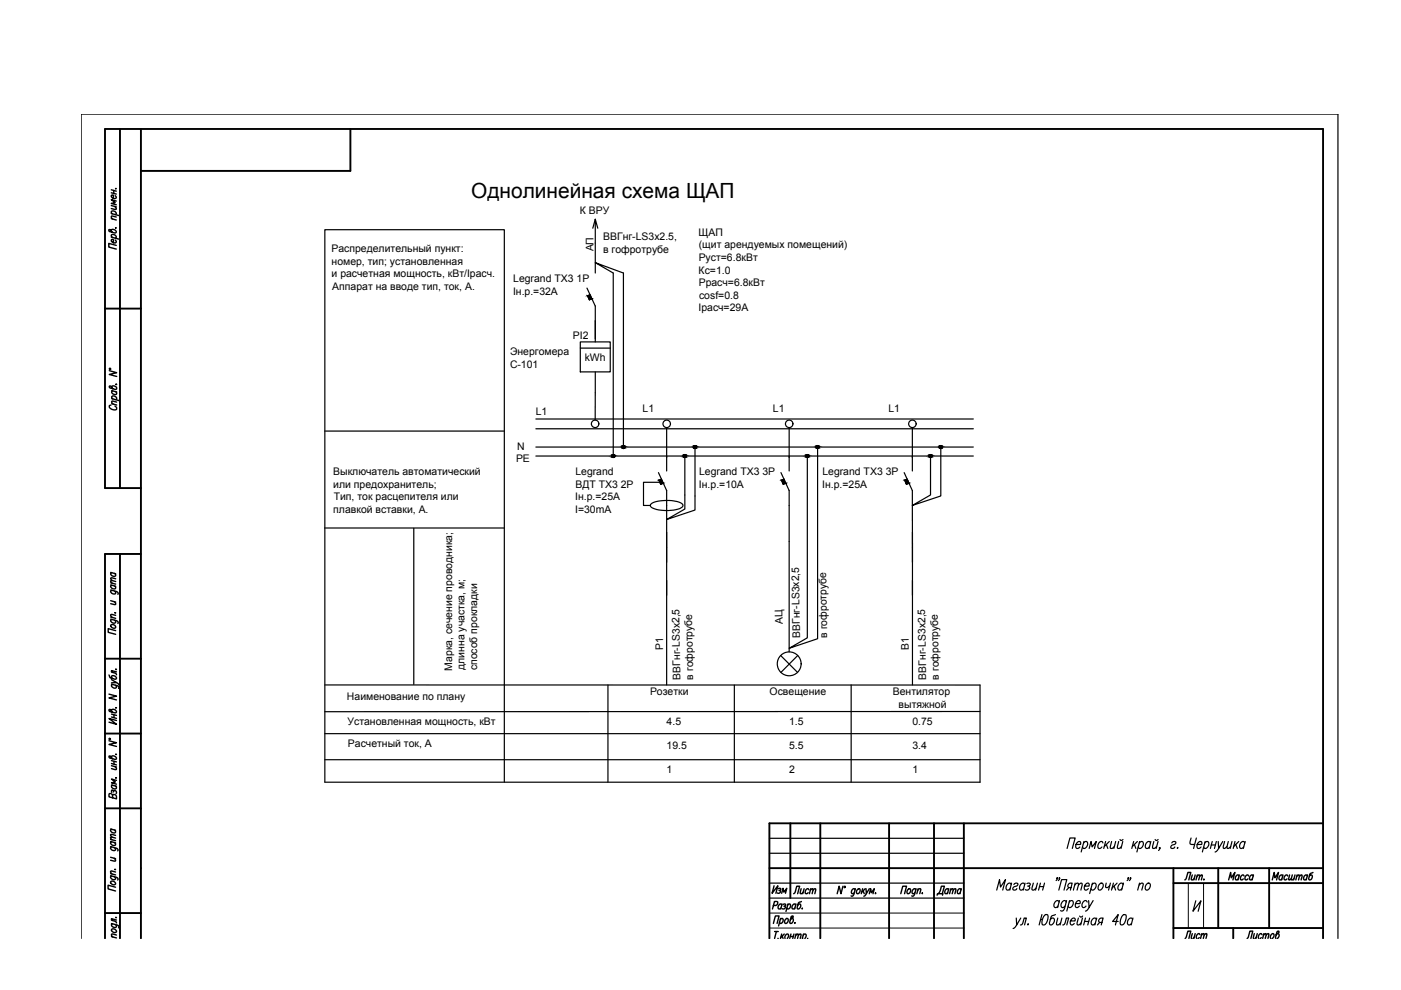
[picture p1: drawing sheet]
<svg xmlns="http://www.w3.org/2000/svg" width="297mm" height="210mm" viewBox="0 0 297 210" stroke-linecap="round" stroke-linejoin="round" font-family="sans-serif">
<!-- layer: 0 -->
<g fill="none" stroke="#000" stroke-width=".25">
<path d="M126.2 46.5l-.5 1.9M126.7 48.4l-.5-1.9v11.4M123 72.5h6.4v6.3h-6.4zM123 73.8h6.4M124.5 61.1l1.7 3.8v7.6M125.1 62.5l-.5 .2 .4 .9 .5-.3M126.2 78.8v10.3M68.9 91.4h38M113.6 88.8h92.8M113.6 90.9h92.8M113.6 94.8h92.8M113.6 96.7h92.8"/>
<path d="M132.2 94.8v-36.9l-6-2.2 3.8 2.2v38.8M141.3 90.7v9.2M147.4 95.1v13l-6.1 2.1 3.9-2.3v-10.9M167.3 90.7v9.2M173.3 95.1v40.3l-6 2.1 3.9-2.3v-38.2M193.4 90.7v9.2M199.5 95.1v10.1l-6.1 2 3.9-2.3v-7.9M68.8 112h38.1M87.7 112v33.1M138 106.8a7.9 7.9 0 0 1 6.6 0l.2 .5a4.3 4.3 0 0 1-3.6 .9 4.7 4.7 0 0 1-3.3-.9zM139.6 100.2l1.7 3.8v15.2M139.9 102.3h-3.5v4.9h1.5"/>
<path d="M140.2 101.6l-.5 .2 .4 .9 .5-.3M141.3 116v29.2M165.6 100.2l1.7 3.8v34.2M166.2 101.6l-.5 .2 .4 .9 .5-.3M191.7 100.2l1.7 3.8 .1 41.2M192.4 101.6l-.6 .2 .4 .9 .5-.3M193.5 112.9v6.3M141.3 123v3.2M165.5 139l3.6 3.6M169.1 139l-3.5 3.6M193.5 123v3.2M68.9 145.2h138.9v20.6h-138.9v-117.1h38v117.1"/>
<path d="M68.9 155.6h138.9M128.9 145.2v20.6M155.7 145.2v20.7M180.5 145.2v20.6M207.8 150.9h-138.9M68.9 161.1h138.9M163.1 177.7h41.3M226.2 179.9l.6-2.2h1.2l-.7 2.2M228.1 179h1v-.5a.82 .82 0 0 0-.9 .4 .82 .82 0 0 0 .1 1h.3l.4-.3M229.7 178.7l.7-.3a.9 .9 0 0 1-.7 1.5l-.2-.3M229.8 178.4l-.6 2.2M230.9 179.9l.4-1.5 .3 1.2 .8-1.2-.4 1.5"/>
<path d="M233.8 178.7v-.2a.81 .81 0 0 0-1 .4 .81 .81 0 0 0 .2 1l.6-.3M234.4 178.4l-.4 1.5M234.6 179l.3 .9M235.2 178.4l-1.1 1.1M235.7 178.4l-.3 1.4 .4 .1 .5-.4M236.6 178.4l-.5 1.5M237.2 178.4l-.3 1.4 .4 .1 .5-.4M237.5 178l.2 .2 .4-.2M238.1 178.4l-.4 1.5M240.4 178.4l-.4 1.5M240.5 179l.3 .9M241.1 178.4l-1 1.1"/>
<path d="M241.5 178.7l.7-.3a.9 .9 0 0 1-.7 1.5l-.2-.3M241.6 178.4l-.6 2.2M243.9 178.7l-.1-.2a.84 .84 0 0 0-.9 .3 .84 .84 0 0 0 0 1l.4 .1 .4-.3M244 178.4l-.4 1.5M244.6 178.4l-.2 1.4 .3 .1 .5-.4M244.9 178l.2 .2 .4-.2M245.5 178.4l-.4 1.5M245.9 179.8h-.1h.1l-.3 .5M248.4 178.7a.56 .56 0 0 1 .9-.2l-.1 .4-.8 .4-.2 .5a.56 .56 0 0 0 .9-.2M249.6 179.8l.1-.1-.1 .2zM252.5 177.7l-.2 1.1 .3 .2h.7M253.7 177.7l-.6 2.2"/>
<path d="M253.8 179h1v-.5a.82 .82 0 0 0-.9 .4 .82 .82 0 0 0 .1 1h.2l.4-.3M255.4 178.7l.7-.3a.9 .9 0 0 1-.7 1.5l-.2-.3M255.5 178.4l-.6 2.2M256.8 179.2h.9M257 178.4l-.4 1.5M257.9 178.4l-.4 1.5M258.3 178.4l.1 1.5 .8-1.5M258.4 179.9l-.5 .6-.3 .1M259.6 178.4l-.3 1.4 .3 .1 .6-.4M260.4 178.4l-.3 1.4 .3 .1 .5-.4M261.2 178.4l-.4 1.5M261.8 178.4l-.3 1.5"/>
<path d="M262 179l.3 .9M262.7 178.4l-1.1 1.1M263.9 178.7l-.1-.2a.83 .83 0 0 0-.9 .3 .83 .83 0 0 0 0 1l.4 .1 .4-.3M264 178.4l-.4 1.5M163.1 190.4h41.3M163.1 187.2h41.3M163.1 180.9h41.3M211.3 188.7l.6-2.2 .2 1.6 1.1-1.6-.6 2.2M214.4 187.6l-.1-.3a.84 .84 0 0 0-.9 .4 .84 .84 0 0 0 0 .9l.4 .1 .4-.3M214.5 187.2l-.4 1.5M215 187.6a.56 .56 0 0 1 .8-.3l-.1 .5-.8 .3-.2 .5a.56 .56 0 0 0 .9-.2M215.5 194.6l.1 1.5 .8-1.5"/>
<path d="M215.6 196.1l-.5 .6-.3 .2M216.3 196.1l.4-.1 .4-1.4h.5l-.4 1.5M217.2 187.6l-.1-.3a.84 .84 0 0 0-.8 .4 .84 .84 0 0 0 0 .9l.3 .1 .4-.3M217.3 187.2l-.3 1.5M217.7 187.3h.7a.42 .42 0 0 1-.5 .6M217.9 196h.2zM218.1 187.9l.2 .4-.2 .3h-.7M219.1 187.2l-.3 1.4 .4 .1 .5-.4M220 187.2l-.4 1.5M220.4 188h.9M220.6 187.2l-.4 1.5M220.6 194.9h.4"/>
<path d="M220.9 193.9l-.6 2.2M221.5 187.2l-.4 1.5M221.5 194l.5-.1a1.75 1.75 0 0 1-.6 2.2h-.3a1.79 1.79 0 0 1 .4-2.1zM223.8 193.9l-.8 .3-.2 .2-.3 1.3 .1 .3a.83 .83 0 0 0 .8-.3 .83 .83 0 0 0 0-.9l-.3-.2-.4 .3M224.2 186.2h-.2h.2l-.3 .5M224.3 194.6l-.3 1.4 .4 .1 .5-.4M224.5 188.7l.6-2.2h1.1l-.6 2.2M224.6 191.3l-.2-.2a.84 .84 0 0 0-.8 .3 .84 .84 0 0 0 0 .9l.3 .1 .4-.3M224.6 190.9l-.4 1.5M224.7 186.2h-.2l.1-.1v.3l-.2 .3M225.1 194.6l-.3 1.5M225.3 196.1l.4-.1 .4-1.4h.5l-.4 1.5"/>
<path d="M226.1 191.3l-.2-.2a.82 .82 0 0 0-.9 .3 .82 .82 0 0 0 .2 1l.6-.3M226.1 190.9l-.4 1.7a.64 .64 0 0 1-.7 .6l-.1-.1M226.6 188.2l-.5 .5M226.7 191.3l.6-.4a.9 .9 0 0 1-.6 1.5l-.2-.3M226.8 190.9l-.6 2.3M227 195.3h.9v-.5a.8 .8 0 0 0-.9 .3 .8 .8 0 0 0 .1 1l.7-.3M227.1 188.2h-.5l-.2-.4 .3-.5 .6-.1-.4 1.5M227.9 187.7l.5-.5 .3 .1-.3 1.4M228 187.2l-.4 1.5M228 191.6h1v-.5a.81 .81 0 0 0-.9 .3 .81 .81 0 0 0 .1 1l.6-.3M228.6 194.6l-.2 1.4 .3 .1 .5-.4M228.7 187.7l.5-.5 .2 .1-.2 1.4"/>
<path d="M228.9 194.2l.2 .2 .4-.2M229.5 194.6l-.4 1.5M229.9 187.9h1v-.6a.81 .81 0 0 0-.9 .4 .81 .81 0 0 0 .1 1l.7-.3M229.9 195.4h.9M230.1 194.6l-.3 1.5M230.5 191.3l-.1-.2a.82 .82 0 0 0-.9 .3 .82 .82 0 0 0 .1 1l.7-.3M230.8 190.9l.1 1.5 .9-1.5M230.9 192.4l-.5 .7-.3 .1M231 194.6l-.4 1.5M231.5 187.6l.7-.4a.9 .9 0 0 1-.7 1.5l-.2-.3M231.6 187.2l-.6 2.3M232.4 194.9l-.1-.1a.82 .82 0 0 0-.8 .3 .82 .82 0 0 0 0 .9l.3 .1 .4-.3"/>
<path d="M232.5 194.6l-.4 1.5M233 187.6l.7-.4a.9 .9 0 0 1-.7 1.5 .74 .74 0 0 1 0-1.1zM233.1 195.6l-.4 .5M233.6 195.6h-.5l-.2-.4 .5-.6h.5l-.4 1.5M234.5 187.2l-.1 .9 .1 .1 .5-.1 .3-.3M235.4 187.2l-.4 1.5M236.1 187.2l-.4 1.5M236.2 187.9l.3 .8M236.8 187.2l-1 1.1M237.1 195.4h-1.2l1.2-1.5-.6 2.2M238.1 194l.4-.1a.92 .92 0 0 1 .1 1.3l-.4 .8-.4 .1a.94 .94 0 0 1-.2-1.3zM238.1 187.6l-.1-.3a.84 .84 0 0 0-.9 .4 .84 .84 0 0 0 0 .9l.4 .1 .4-.3"/>
<path d="M238.2 187.2l-.4 1.5M239.3 186.2h-.2h.2l-.3 .5M239.7 186.2h-.1l.1-.1-.2 .6M240.1 194.9l-.1-.1a.82 .82 0 0 0-.9 .3 .82 .82 0 0 0 .2 1h.2l.4-.3M240.2 194.6l-.4 1.5M241.5 187.7l.5-.5 .4 .1-.3 1.4M241.6 187.2l-.4 1.5M243 187.6l.7-.4a.9 .9 0 0 1-.7 1.5 .74 .74 0 0 1 0-1.1zM253.5 191l-.6 2.2 1.7-2.2-.6 2.2"/>
<circle cx="126.2" cy="89.9" r=".79"/>
<circle cx="130" cy="96.7" r=".31"/>
<circle cx="132.2" cy="94.8" r=".31"/>
<circle cx="141.4" cy="89.9" r=".79"/>
<circle cx="145.2" cy="96.7" r=".31"/>
<circle cx="147.4" cy="94.8" r=".31"/>
<circle cx="167.3" cy="89.9" r=".79"/>
<circle cx="171.2" cy="96.7" r=".31"/>
<circle cx="173.3" cy="94.8" r=".31"/>
<circle cx="193.4" cy="89.9" r=".79"/>
<circle cx="197.3" cy="96.7" r=".31"/>
<circle cx="199.5" cy="94.8" r=".31"/>
<circle cx="167.3" cy="140.7" r="2.53"/>
</g>
<g fill="#000" stroke="#000" stroke-width=".21">
<path d="M124.6 62.7h.6l.3 .6zM124.6 62.7l.5-.2 .1 .2zM129.9 97h.2zM145.1 97h.2zM171.1 97h.2zM139.7 101.8h.6l.3 .6zM139.7 101.8l.5-.2 .1 .2zM165.7 101.8h.6l.3 .6zM165.7 101.8l.5-.2 .1 .2zM191.8 101.8h.7l.2 .6zM191.8 101.8l.5-.2 .2 .2z"/>
<path d="M124.6 62.7l.2 .6h.7zM124.8 63.3h.7l-.5 .3z"/>
<path d="M130 96.4h.1zM129.9 96.4h.2z"/>
<path d="M129.9 96.4h.2zM129.9 96.4h.2z"/>
<path d="M129.9 96.4h.3zM129.8 96.4h.4z"/>
<path d="M129.9 97h.2zM129.9 97h.2z"/>
<path d="M129.8 96.4l.5 .1zM129.8 96.4l.5 .1z"/>
<path d="M129.8 96.9h.4zM129.8 96.9l.3 .1z"/>
<path d="M129.8 96.5h.5zM129.7 96.5h.6z"/>
<path d="M129.8 96.9h.5zM129.8 96.9h.4z"/>
<path d="M129.7 96.5l.6 .1zM129.7 96.5l.6 .1z"/>
<path d="M129.7 96.9h.6zM129.7 96.9h.6z"/>
<path d="M129.7 96.6h.6zM129.7 96.6h.6z"/>
<path d="M129.7 96.8h.6zM129.7 96.8l.6 .1z"/>
<path d="M129.7 96.6l.6 .1zM129.7 96.6l.6 .1z"/>
<path d="M129.7 96.7l.6 .1zM129.7 96.7l.6 .1z"/>
<path d="M129.7 96.8h.6zM129.7 96.8h.6z"/>
<path d="M132.2 94.5h.1zM132.1 94.5h.2z"/>
<path d="M132.1 94.5h.2zM132.1 94.5h.2z"/>
<path d="M132.1 95.1h.2zM132.1 95.1h.1z"/>
<path d="M132.1 94.5h.3zM132 94.5h.4z"/>
<path d="M132.1 95.1h.2zM132.1 95.1h.2z"/>
<path d="M132 94.5l.4 .1zM132 94.5l.4 .1z"/>
<path d="M132 95h.4zM132 95l.3 .1z"/>
<path d="M131.9 94.6h.6zM131.9 94.6h.6z"/>
<path d="M131.9 95h.5zM131.9 95h.5z"/>
<path d="M131.9 94.6l.6 .1zM131.9 94.6l.6 .1z"/>
<path d="M131.9 95h.6zM131.9 95h.5z"/>
<path d="M131.9 94.7h.6zM131.9 94.7h.6z"/>
<path d="M131.9 94.9h.6zM131.9 94.9l.6 .1z"/>
<path d="M131.9 94.7l.6 .1zM131.9 94.7l.6 .1z"/>
<path d="M131.9 94.8h.6zM131.9 94.8h.6z"/>
<path d="M131.9 94.8h.6zM131.9 94.8l.6 .1z"/>
<path d="M145.2 96.4h.1zM145.1 96.4h.2z"/>
<path d="M145.1 96.4h.2zM145 96.4h.3z"/>
<path d="M145 96.4h.4zM145 96.4h.4z"/>
<path d="M145 97h.3zM145 97h.3z"/>
<path d="M145 96.4l.4 .1zM145 96.5h.4z"/>
<path d="M145 96.9h.4zM145 96.9l.3 .1z"/>
<path d="M145 96.5h.5zM145 96.5h.5z"/>
<path d="M145 96.9h.4zM145 96.9h.4z"/>
<path d="M144.9 96.5l.6 .1zM144.9 96.5l.6 .1z"/>
<path d="M144.9 96.9h.6zM144.9 96.9h.5z"/>
<path d="M144.9 96.6h.6zM144.9 96.6h.6z"/>
<path d="M144.9 96.8h.6zM144.9 96.8l.6 .1z"/>
<path d="M144.9 96.6l.6 .1zM144.9 96.6l.6 .1z"/>
<path d="M144.9 96.7l.6 .1zM144.9 96.7l.6 .1z"/>
<path d="M144.9 96.8h.6zM144.9 96.8h.6z"/>
<path d="M147.3 94.5h.1zM147.3 94.5h.1z"/>
<path d="M147.3 94.5h.2zM147.2 94.5h.3z"/>
<path d="M147.3 95.1h.1zM147.3 95.1h.1z"/>
<path d="M147.2 94.5h.3zM147.2 94.5h.3z"/>
<path d="M147.2 95.1h.3zM147.2 95.1h.2z"/>
<path d="M147.2 94.5l.4 .1zM147.2 94.5l.4 .1z"/>
<path d="M147.2 95h.3zM147.2 95l.3 .1z"/>
<path d="M147.1 94.6h.5zM147.1 94.6h.5z"/>
<path d="M147.1 95h.5zM147.1 95h.4z"/>
<path d="M147.1 94.6l.6 .1zM147.1 94.6l.6 .1z"/>
<path d="M147.1 95h.5zM147.1 95h.5z"/>
<path d="M147.1 94.7h.6zM147.1 94.7h.6z"/>
<path d="M147.1 94.9h.6zM147.1 94.9l.5 .1z"/>
<path d="M147.1 94.7l.6 .1zM147.1 94.7l.6 .1z"/>
<path d="M147 94.8h.7zM147 94.8h.7z"/>
<path d="M147.1 94.8h.6zM147.1 94.8l.6 .1z"/>
<path d="M171.1 96.4h.2zM171.1 96.4h.2z"/>
<path d="M171.1 96.4h.2zM171 96.4h.3z"/>
<path d="M171 96.4h.4zM171 96.4h.4z"/>
<path d="M171 97h.3zM171 97h.3z"/>
<path d="M171 96.4l.4 .1zM171 96.4l.4 .1z"/>
<path d="M171 96.9h.4zM171 96.9l.3 .1z"/>
<path d="M170.9 96.5h.5zM170.9 96.5h.5z"/>
<path d="M170.9 96.9h.5zM170.9 96.9h.5z"/>
<path d="M170.9 96.5l.6 .1zM170.9 96.5l.6 .1z"/>
<path d="M170.9 96.9h.5zM170.9 96.9h.5z"/>
<path d="M170.9 96.6h.6zM170.9 96.6h.6z"/>
<path d="M170.9 96.8h.6zM170.9 96.8l.5 .1z"/>
<path d="M170.9 96.6l.6 .1zM170.9 96.6l.6 .1z"/>
<path d="M170.9 96.7l.6 .1zM170.9 96.7l.6 .1z"/>
<path d="M170.9 96.8h.6zM170.9 96.8h.6z"/>
<path d="M173.3 94.5h.1zM173.2 94.5h.2z"/>
<path d="M173.2 94.5h.3zM173.2 94.5h.3z"/>
<path d="M173.2 95.1h.2zM173.2 95.1h.2z"/>
<path d="M173.2 94.5h.3zM173.1 94.5h.4z"/>
<path d="M173.2 95.1h.3zM173.2 95.1h.2z"/>
<path d="M173.1 94.5l.5 .1zM173.1 94.5l.5 .1z"/>
<path d="M173.1 95h.4zM173.1 95l.4 .1z"/>
<path d="M173.1 94.6h.5zM173.1 94.6h.5z"/>
<path d="M173.1 95h.5zM173.1 95h.4z"/>
<path d="M173.1 94.6l.5 .1zM173.1 94.6l.5 .1z"/>
<path d="M173.1 95h.5zM173.1 95h.5z"/>
<path d="M173 94.7h.6zM173 94.7h.6z"/>
<path d="M173 94.9h.6zM173 94.9l.6 .1z"/>
<path d="M173 94.7l.6 .1zM173 94.7l.6 .1z"/>
<path d="M173 94.8h.6zM173 94.8h.6z"/>
<path d="M173 94.8h.6zM173 94.8l.6 .1z"/>
<path d="M197.3 96.4h.1zM197.2 96.4h.2z"/>
<path d="M197.2 96.4h.2zM197.1 96.4h.3z"/>
<path d="M197.2 97h.2zM197.2 97h.1z"/>
<path d="M197.1 96.4h.4zM197.1 96.4h.4z"/>
<path d="M197.1 97h.3zM197.1 97h.3z"/>
<path d="M197.1 96.4l.4 .1zM197.1 96.5h.4z"/>
<path d="M197.1 96.9h.4zM197.1 96.9l.3 .1z"/>
<path d="M197.1 96.5h.5zM197.1 96.5h.5z"/>
<path d="M197.1 96.9h.4zM197.1 96.9h.4z"/>
<path d="M197 96.5l.6 .1zM197 96.5l.6 .1z"/>
<path d="M197 96.9h.6zM197 96.9h.5z"/>
<path d="M197 96.6h.6zM197 96.6h.6z"/>
<path d="M197 96.8h.6zM197 96.8l.6 .1z"/>
<path d="M197 96.6l.6 .1zM197 96.6l.6 .1z"/>
<path d="M197 96.7l.6 .1zM197 96.7l.6 .1z"/>
<path d="M197 96.8h.6zM197 96.8h.6z"/>
<path d="M199.4 94.5h.2zM199.4 94.5h.2z"/>
<path d="M199.4 94.5h.2zM199.3 94.5h.3z"/>
<path d="M199.4 95.1h.2zM199.4 95.1h.1z"/>
<path d="M199.3 94.5h.4zM199.3 94.5h.4z"/>
<path d="M199.3 95.1h.3zM199.3 95.1h.3z"/>
<path d="M199.3 94.5l.4 .1zM199.2 94.6h.5z"/>
<path d="M199.3 95h.4zM199.3 95l.3 .1z"/>
<path d="M199.2 94.6h.5zM199.2 94.6h.5z"/>
<path d="M199.2 95h.5zM199.2 95h.5z"/>
<path d="M199.2 94.6l.6 .1zM199.2 94.6l.6 .1z"/>
<path d="M199.2 95h.5zM199.2 95h.5z"/>
<path d="M199.2 94.7h.6zM199.2 94.7h.6z"/>
<path d="M199.2 94.7l.6 .1zM199.2 94.7l.6 .1z"/>
<path d="M199.2 94.8l.6 .1zM199.2 94.8l.6 .1z"/>
<path d="M199.2 94.9h.6zM199.2 94.9l.5 .1z"/>
<path d="M199.2 94.8h.6zM199.2 94.8h.6z"/>
<path d="M139.7 101.8l.3 .6h.6zM140 102.4h.6l-.5 .3z"/>
<path d="M165.7 101.8l.3 .6h.6zM166 102.4h.6l-.5 .3z"/>
<path d="M191.8 101.8l.3 .6h.6zM192.1 102.4h.6l-.5 .3z"/>
</g>
<!-- layer: KONTUR -->
<path d="M17.2 199v-174.8h266.5v174.8" fill="none" stroke="#000" stroke-width=".25"/>
<g fill="none" stroke="#000" stroke-width=".4">
<path d="M25.4 27.3v76.2M29.9 27.3v171.7M74.3 27.3v8.9h-44.4M22.3 65.4h7.6M25.4 117.5v81.5M29.9 103.5h-7.6v-76.2h258.2v171.7M29.9 117.5h-7.6v81.5M22.3 139.7h7.6M22.3 155.5h7.6M22.3 171.4h7.6M167.6 174.6v15.8M173.9 174.6v24.4"/>
<path d="M188.5 174.6v24.4M198 174.6v24.4M204.4 174.6v24.4M280.5 174.6h-117.4v24.4M22.3 193.6h7.6M163.1 184.1h117.4M248.8 184.1v14.9M248.8 187.2h31.7M248.8 196.8h31.7M258.3 184.1v12.7M261.5 196.8v2.2M269.1 184.1v12.7"/>
</g>
<g fill="none" stroke="#000" stroke-width=".3">
<path d="M24.5 40h.2zM23.6 49a.56 .56 0 0 1 .6-.3 .56 .56 0 0 1 .5 .6l-.3 .1-1.2-.3-.1-.4h.3l.4 .6M23.6 50.3l1.6 .4M23.6 46.4l1.1 .3M23.6 45.3l1.6 .4M23.6 43.6l1.1 .3M23.6 40.2l1.1 .3M23.6 40.9l1.1 .2M23.8 50.3l-.2-.3a.52 .52 0 0 1 .7-.2 .52 .52 0 0 1 .3 .6l-.2 .1M23.8 45.3l-.2-.4a.58 .58 0 0 1 .7-.1 .58 .58 0 0 1 .3 .6l-.2 .1M24.1 40.4v.6M24.4 43.8l.3 .4-.1 .2-1-.2"/>
<path d="M24.4 50.9l.3 .3a.5 .5 0 0 1-.7 .2 .5 .5 0 0 1-.3-.6h.3v.7M24.4 41.5l.3 .3a.5 .5 0 0 1-.7 .2 .5 .5 0 0 1-.3-.6h.3v.7M24.5 48.3h.2zM24.7 52l-1.6-.4v.8l1.6 .4M24.7 46l-1-.2-.1 .3 .3 .3M24.7 42.6l-1.1-.3 .8 .6-.8 .2 1.1 .3M23.2 78.6l1.5 .4-1.5 .4 1.5 .4M23.2 78.1l.2 .1v.1h-.2zM23.5 85.9h-.1a.41 .41 0 0 0-.2 .5 .41 .41 0 0 0 .3 .3l.6 .2a.43 .43 0 0 0 .7-.2 .43 .43 0 0 0-.4-.6M23.7 82.1a.5 .5 0 0 1 .6-.2 .5 .5 0 0 1 .3 .7l-1.3-.3-.1-.4h.3l.4 .5M23.7 85.6l1 .3M23.7 84.5l1.6 .4"/>
<path d="M23.7 82.8l1 .3M23.9 84.6l-.2-.3a.53 .53 0 0 1 .7-.3 .53 .53 0 0 1 .3 .7h-.2M23.9 82.9l-.1 .1a.6 .6 0 0 0 .3 .6 .6 .6 0 0 0 .6-.1l-.2-.5M24.6 81.5h.1zM24.7 85.3l-.9-.3-.1 .3 .3 .4M23.5 132.6a.61 .61 0 0 1 .7-.1 .61 .61 0 0 1 .3 .6l-.4 .1-.4-.2zM23.5 131.3l1.2 .3 .3 .2v.4M23.5 125.1l1.2 .3 .3 .2v.4M23.5 130.8l1 .3M23.5 127.4l1 .3M23.5 124l1 .3M23.5 123.6l1 .2"/>
<path d="M23.5 121.4l1 .2M23.7 131.3l-.1 .1a.52 .52 0 0 0 .3 .7 .52 .52 0 0 0 .6-.3l-.2-.3M23.7 125.2h-.1a.51 .51 0 0 0 .1 .6 .51 .51 0 0 0 .6 .1l.2-.1-.2-.5M23.7 124.1l-.1 .1a.58 .58 0 0 0 .2 .6 .58 .58 0 0 0 .7-.1l-.2-.5M23.7 121.4l-.1 .1a.6 .6 0 0 0 .2 .6 .6 .6 0 0 0 .7-.1l-.2-.4M24.2 127.6l.3 .3v.3l-1-.2M24.4 129.9l.1 .1zM24.5 133.7l-1.6-.4v.8l1.6 .4M24.5 130.5l-.9-.2-.1 .2 .3 .4M24.5 123.3l-.9-.2-.1 .2 .3 .4M24.5 122.7l-.9-.2-.1 .2 .3 .4M23.1 157.1l1.6 .4-1.6 .3 1.6 .5"/>
<path d="M23.1 147.2l1.6 .4-1.6 .4 1.6 .4M23.1 143.1l.2 .6 1.2 .3a.53 .53 0 0 0 0-.7 .53 .53 0 0 0-.7 0l-.2 .3 .3 .3M23.2 156.6h.2v.2l-.2-.1zM23.6 150.7v-.1a.54 .54 0 0 1 .7-.2 .54 .54 0 0 1 .2 .7l-1.2-.2-.2-.4 .2-.1 .6 .6M23.6 145.1l1.5 .4 .1 .2-.1 .3M23.6 144.1l1.1 .6-1.1 .1M23.6 151.4l1.1 .3M23.6 152l1.1 .3M23.9 145.1l-.1 .1a.51 .51 0 0 0 0 .6 .51 .51 0 0 0 .7 .1l.2-.2-.2-.4M24.2 151.6v.6M24.5 159.9l.2 .1zM24.5 150.1h.2z"/>
<path d="M24.5 141.9h.2zM24.7 152.8l-1.6-.5 1.6 1.3-1.6-.5M24.7 144.7l.5 .5M24.7 142.5l-1.1-.3v.3l.8 .2 .3 .4M23.4 179.5l1.5 .4 .1 .2-.1 .3M23.4 178.4l1.1 .3M23.4 178l1.1 .2M23.4 175.8l1.1 .2M23.6 160.6v-.2a.59 .59 0 0 1 .7-.1 .59 .59 0 0 1 .3 .7l-1.3-.3-.2-.4h.2l.6 .6M23.6 166.4l1.1 .3M23.6 162.3l1.1 .3M23.6 161.3l1.1 .2"/>
<path d="M23.6 161.9l1.1 .3M23.7 179.6h-.1a.5 .5 0 0 0 .2 .7 .5 .5 0 0 0 .7-.3l-.2-.3M23.7 178.5a.49 .49 0 0 0-.1 .6 .49 .49 0 0 0 .7 .2l.2-.2-.2-.5M23.7 175.8l-.2 .1a.52 .52 0 0 0 .3 .6 .52 .52 0 0 0 .7-.2l-.2-.3M23.9 168.6l-.3-.3h-.4l-.1 .7 1.6 .4v-.5l-.3-.4h-.5v.6M23.9 166.5l-.2 .1a.54 .54 0 0 0 .3 .6 .54 .54 0 0 0 .7-.3l-.2-.3M24.1 167.7l.1-.1 .3 .1 .2 .2-.1 .4M24.1 167.9l-.1-.3-.3-.1v.5M24.2 161.4v.6M24.4 162.5l.3 .4-.1 .3-1-.2M24.5 177.7l-1-.2-.1 .2 .3 .4M24.5 177.1l-1-.2-.1 .2 .3 .4"/>
<path d="M24.5 164.9l.2 .1zM24.7 165.5l-1.1-.3 .9 .6-.9 .2 1.1 .3M23.4 185.7l1.5 .4 .1 .2-.1 .3M23.4 185.2l1.1 .3M23.4 181.8l1.1 .3M23.5 186.9a.59 .59 0 0 1 .7 0 .59 .59 0 0 1 .2 .6 .59 .59 0 0 1-.6 0 .59 .59 0 0 1-.3-.6zM23.6 195.8l1.5 .4 .1 .2-.1 .3M23.6 198.6l1.1 .3M23.7 185.7l-.1 .1a.53 .53 0 0 0 .1 .7 .53 .53 0 0 0 .7-.1l.1-.2-.2-.3M23.7 197a.6 .6 0 0 1 .7 0 .6 .6 0 0 1 .2 .7 .61 .61 0 0 1-.7-.1 .61 .61 0 0 1-.2-.6zM23.9 195.9h-.2a.54 .54 0 0 0 .3 .7 .54 .54 0 0 0 .7-.3l-.2-.3M24.2 182l.3 .3-.1 .3-1-.2"/>
<path d="M24.4 184.3l.1 .1zM24.5 188.1l-1.6-.4v.8l1.6 .4M24.5 184.9l-1-.2-.1 .2 .3 .4M24.5 194.5l.2 .1zM24.7 198.2l-1-.2-.1 .3 .3 .4M24.7 195.1l-1.1-.3v.3l.8 .2 .3 .4M164 195.8l.4-1.6h.8l-.4 1.6M164 192l.7-.1 .2-.7-.7-.1-.4 1.6M164.2 197.5h.8M164.6 197.5l-.4 1.5M164.9 199h.1M165.4 195l.3-.3a.54 .54 0 0 1 .3 .7 .54 .54 0 0 1-.7 .3v-.1"/>
<path d="M165.5 194.7l-.4 1.6M165.7 198l-.2 1M165.7 191.9v-.2a.59 .59 0 0 0-.6 .3 .59 .59 0 0 0 0 .7l.5-.2M165.8 191.7l-.3 1M165.8 198.5l.2 .5M166.3 198l-.8 .8M166.4 192.1v.5l-.2 .1h-.4M166.4 199a.62 .62 0 0 1 .7-.9l.1 .4-.3 .5M166.5 195l.3-.3a.53 .53 0 0 1 .3 .7 .53 .53 0 0 1-.7 .3l-.1-.4zM167 191.9l.3-.2a.53 .53 0 0 1 .3 .6 .53 .53 0 0 1-.7 .4l-.1-.2M167.1 191.7l-.5 1.6M167.6 198.6h.6"/>
<path d="M167.7 198l-.3 1M167.9 194.7a.5 .5 0 0 1 .2 .7 .5 .5 0 0 1-.6 .2l.2-1.2 .4-.2 .1 .2-.6 .6M168.3 198l-.2 1M168.5 195.7v-.1zM168.7 191.9l-.1-.2a.52 .52 0 0 0-.6 .4 .52 .52 0 0 0 .2 .6l.3-.2M168.7 198.3l.4-.3 .2 .1-.2 .9M168.8 191.7l-.3 1M168.8 198l-.3 1M169.3 198.3l.3-.3 .2 .1-.1 .9M169.9 191.1l-.7 .4-.1 1.2a.53 .53 0 0 0 .6-.4 .53 .53 0 0 0-.3-.6l-.2 .2M170 192.7l.1-.1zM170.1 198.9l.1 .1"/>
<path d="M170.3 198.3l.3-.3 .3 .3-.3 .7M170.4 198l-.3 1M171.2 199h.1M178.7 187.9l-.4 1.6-.4-1.6-.4 1.6M179 187.9l.2 .2-.1 .1zM181.3 188.7l-.1-.2a.52 .52 0 0 0-.6 .3 .52 .52 0 0 0 .2 .7l.3-.2M181.3 188.4l-.3 1.3-.3 .3-.3-.1M181.8 188.7l.2-.3a.53 .53 0 0 1 .3 .7 .53 .53 0 0 1-.6 .3l-.1-.4zM182.9 188.4l-.3 1.1M183 188.9l.2 .6M183.4 188.4l-.7 .8M183.6 188.4l.1 1.1 .6-1.1"/>
<path d="M183.7 189.5l-.6 .5M184.3 189.5l.3-1.1 .2 .9 .6-.9-.3 1.1M185.6 189.4h.1zM191 189.5l.4-1.6h.8l-.4 1.6M192.6 188.5l.1-.1a.53 .53 0 0 1 .3 .7 .53 .53 0 0 1-.6 .3l-.1-.4zM194.2 188.7l-.1-.2a.58 .58 0 0 0-.7 .3 .58 .58 0 0 0 .1 .7l.5-.2M194.2 188.4l-.3 1.3-.3 .3-.3-.1M194.6 188.7l.4-.3 .2 .1-.2 1M194.7 188.4l-.3 1.1M195.6 189.3l-.1 .2zM198.7 189.8l.1-.3h1.1l-.1 .3M198.9 189.5a2.12 2.12 0 0 0 .7-1.6h.6l-.4 1.6"/>
<path d="M201.1 188.7l-.1-.2a.58 .58 0 0 0-.6 .3 .58 .58 0 0 0 .1 .7l.4-.2M201.2 188.4l-.3 1.1M201.5 188.7l.4-.3 .2 .1-.2 1M201.6 188.4l-.3 1.1M202.1 188.7l.4-.3 .2 .1-.2 1M203.8 188.7l-.1-.2a.6 .6 0 0 0-.6 .3 .6 .6 0 0 0 0 .7l.5-.2M203.8 188.4l-.3 1.1M251.2 186.6l.3-.3 .4-1.3h.6l-.5 1.6M252.8 185.5l-.2 1 .2 .1 .4-.3M253.4 185.5l-.3 1.1M253.8 185.8l.3-.3 .3 .1-.3 1M253.9 185.5l-.3 1.1"/>
<path d="M254.4 185.8l.3-.3 .2 .1-.2 1M255.2 186.5h.1zM260.5 186.6l.4-1.6 .2 1.1 .7-1.1-.4 1.6M262.7 185.7l-.1-.1a.59 .59 0 0 0-.6 .3 .59 .59 0 0 0 .1 .7l.4-.2M262.8 185.5l-.3 1.1M263.8 185.7l-.1-.1a.57 .57 0 0 0-.7 .3 .57 .57 0 0 0 .2 .7l.4-.2M264.4 199l.3-.3 .3-1.3h.6l-.4 1.6M264.7 185.7v-.1a.52 .52 0 0 0-.7 .3 .52 .52 0 0 0 .3 .7l.3-.2M265.7 185.7l-.1-.1a.58 .58 0 0 0-.6 .3 .58 .58 0 0 0 .1 .7l.4-.2M265.8 185.5l-.3 1.1M265.9 198l-.1 1M266.4 198.7l-.3 .3"/>
<path d="M266.6 198l-.3 1M267.4 198.8l-.2 .2M267.6 198.2l-.1-.2a.58 .58 0 0 0-.6 .3 .58 .58 0 0 0 0 .7M267.9 198.3l.4-.3h.2l-.2 1M268 198l-.3 1M268.4 198.3l.4-.3h.2l-.2 1M269.4 199a.6 .6 0 0 1 0-.7 .6 .6 0 0 1 .7-.3v.6l-.4 .4M269.7 186.6l.5-1.6 .1 1.1 .8-1.1-.4 1.6M270.6 198.2l.5-.4v-.4l-.4 .2-.3 1.1 .1 .3M270.9 198a.54 .54 0 0 1 .3 .5 .54 .54 0 0 1-.4 .5M271.9 185.7v-.1a.52 .52 0 0 0-.7 .3 .52 .52 0 0 0 .3 .7l.3-.2M272 185.5l-.3 1.1"/>
<path d="M273 185.7v-.1a.52 .52 0 0 0-.7 .3 .52 .52 0 0 0 .3 .7l.3-.2M273.4 185.5l-.2 1 .2 .1 .4-.3M274 185.5l-.2 1 .2 .1 .4-.3M274.6 185.5l-.3 1.1M274.9 185.8l.4-.3 .2 .1-.2 1M275 185.5l-.3 1.1M275.5 185.8l.4-.3 .2 .1-.2 1M277.2 185.7l-.1-.1a.6 .6 0 0 0-.6 .3 .6 .6 0 0 0 0 .7l.5-.2M277.2 185.5l-.3 1.1M278.4 185l-.7 .4-.2 1.1a.54 .54 0 0 0 .7-.3 .54 .54 0 0 0-.3-.7l-.3 .2"/>
</g>
<path d="M163.1 196.8h41.3M163.1 193.6h41.3M251.9 187.4v9.4M255.2 187.4v9.4" fill="none" stroke="#000" stroke-width=".21"/>
<text font-size="4.9" x="166.9" y="190.9">Лист</text>
<g font-size="4.4">
<text x="99.9" y="41.9">Однолинейная схема ЩАП</text>
<text x="162.6" y="190.5">Изм</text>
<text x="250.1" y="200">Лист</text>
</g>
<g font-size="2.2">
<text x="122.9" y="45.4">К ВРУ</text>
<text x="70.3" y="53.4">Распределительный пункт:</text>
<text x="125.8" y="53.3" transform="rotate(-90 125.8 53.3)">АП</text>
<text x="127.9" y="50.9">ВВГнг-LS3x2.5,</text>
<text x="127.9" y="53.6">в гофротрубе</text>
<text x="148.1" y="50">ЩАП</text>
<text x="148.2" y="52.7">(щит арендуемых помещений)</text>
<text x="70.3" y="56.1">номер, тип; установленная</text>
<text x="70.3" y="58.8">и расчетная мощность, кВт/Iрасч.</text>
<text x="108.8" y="59.8">Legrand TX3 1P</text>
<text x="148.1" y="58">Кс=1.0</text>
<text x="148.1" y="55.3">Pуст=6.8кВт</text>
<text x="70.5" y="61.4">Аппарат на вводе тип, ток, А.</text>
<text x="108.8" y="62.5">Iн.р.=32А</text>
<text x="148.1" y="66">Iрасч=29A</text>
<text x="148.1" y="60.6">Ррасч=6.8кВт</text>
<text x="148.2" y="63.3">cosf=0.8</text>
<text x="121.4" y="71.8">PI2</text>
<text x="108.1" y="75.3">Энергомера</text>
<text x="108.1" y="78">С-101</text>
<text x="124" y="76.6">kWh</text>
<text x="113.6" y="88">L1</text>
<text x="136.2" y="87.4">L1</text>
<text x="163.9" y="87.4">L1</text>
<text x="188.4" y="87.4">L1</text>
<text x="109.6" y="95.4">N</text>
<text x="70.6" y="100.8">Выключатель автоматический</text>
<text x="109.4" y="97.9">PE</text>
<text x="122" y="100.8">Legrand</text>
<text x="148.2" y="100.8">Legrand TX3 3P</text>
<text x="174.4" y="100.8">Legrand TX3 3P</text>
<text x="70.7" y="103.4">или предохранитель;</text>
<text x="70.8" y="106.1">Тип, ток расцепителя или</text>
<text x="121.9" y="106.1">Iн.р.=25А</text>
<text x="122" y="103.5">ВДТ TX3 2P</text>
<text x="148.2" y="103.4">Iн.р.=10А</text>
<text x="174.3" y="103.4">Iн.р.=25А</text>
<text x="70.7" y="108.7">плавкой вставки, А.</text>
<text x="121.9" y="108.8">I=30mA</text>
<text x="140.6" y="137.9" transform="rotate(-91 140.6 137.9)">Р1</text>
<text x="166" y="132.2" transform="rotate(-91 166 132.2)">АЦ</text>
<text x="169.6" y="135.3" transform="rotate(-91 169.6 135.3)">ВВГнг-LS3x2,5</text>
<text x="175.4" y="135.3" transform="rotate(-91 175.4 135.3)">в гофротрубе</text>
<text x="192.7" y="137.9" transform="rotate(-91 192.7 137.9)">В1</text>
<text x="95.8" y="142.2" transform="rotate(-90 95.8 142.2)">Марка, сечение проводника;</text>
<text x="98.5" y="142" transform="rotate(-90 98.5 142)">длинна участка, м;</text>
<text x="101.1" y="142.1" transform="rotate(-90 101.1 142.1)">способ прокладки</text>
<text x="73.6" y="148.4">Наименование по плану</text>
<text x="137.8" y="147.4">Розетки</text>
<text x="144.3" y="144.1" transform="rotate(-91 144.3 144.1)">ВВГнг-LS3x2,5</text>
<text x="147" y="144.1" transform="rotate(-91 147 144.1)">в гофротрубе</text>
<text x="163.2" y="147.4">Освещение</text>
<text x="189.3" y="147.4">Вентилятор</text>
<text x="196.4" y="144.1" transform="rotate(-91 196.4 144.1)">ВВГнг-LS3x2,5</text>
<text x="199.1" y="144.1" transform="rotate(-91 199.1 144.1)">в гофротрубе</text>
<text x="73.7" y="153.6">Установленная мощность, кВт</text>
<text x="141.3" y="153.8">4.5</text>
<text x="167.3" y="153.8">1.5</text>
<text x="190.5" y="150.1">вытяжной</text>
<text x="193.5" y="153.8">0.75</text>
<text x="73.8" y="158.4">Расчетный ток, А</text>
<text x="141.3" y="158.8">19.5</text>
<text x="167.3" y="158.8">5.5</text>
<text x="193.5" y="158.8">3.4</text>
<text x="141.3" y="163.9">1</text>
<text x="167.3" y="163.9">2</text>
<text x="193.5" y="163.9">1</text>
</g>
</svg>
